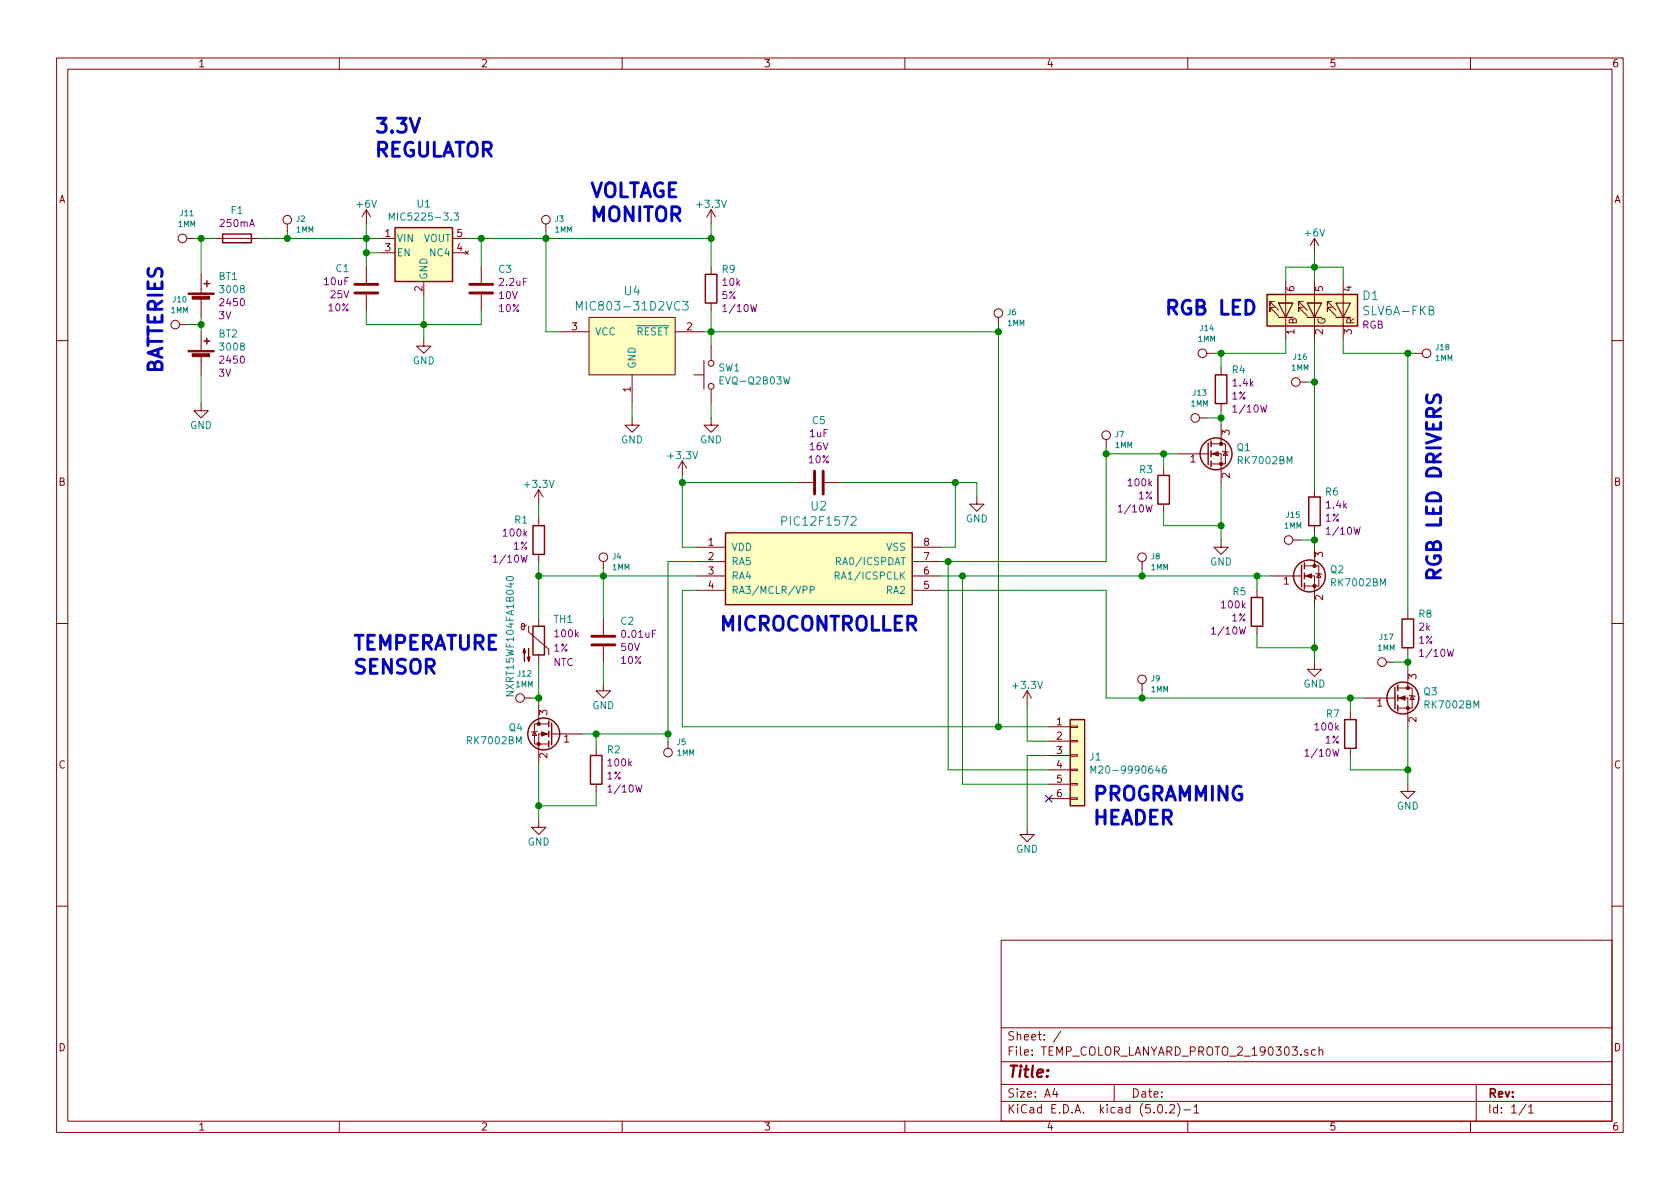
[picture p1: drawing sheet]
<svg xmlns="http://www.w3.org/2000/svg" width="297mm" height="210mm" viewBox="0 0 297 210" stroke-linecap="round" stroke-linejoin="round" font-family="sans-serif">
<g fill="none" stroke="#840000" stroke-width=".18">
<path d="M10 10.3h277v189.9h-277zM12 12.2h273v186.1h-273zM60 10.3v1.9M110 10.3v1.9M160 10.3v1.9M210 10.3v1.9M260 10.3v1.9M50.8 39.6v1.3M64.8 37.1l-.8 1.2M64.8 37.1v2.5M64.8 37.1l.7 1.2M96.5 39.6v1.3"/>
<path d="M125.7 37.1l-.7 1.2M125.7 37.1v2.5M125.7 37.1l.8 1.2M31.7 57.4h1.3M33 42.2h1.3M35.6 48.5v3.3M35.6 52.8v3.3M35.6 58.7v3.3M38.1 42.2h7.6M64.8 47.2v2.8M64.8 52.1v2.8M67.3 42.2h2.5"/>
<path d="M67.3 44.7h2.5M74.9 59.9v1.3h1.3l-1.3 1.3-1.2-1.3h1.2M74.9 49.8v2.5M80 42.2h2.5M80 44.7h2.5M82.2 44.4l.7 .6M82.9 44.4l-.7 .6M85.1 47.2v2.8M85.1 52.1v2.8M99.1 58.7h5M104.1 56.1h15.3v10.2h-15.3zM119.4 58.7h5.1"/>
<path d="M125.7 47.2v1.3M125.7 53.6v1.3M176.5 56.1v1.3M225.3 54.4h-.8v.7v-.7l1.6 1.5M225.3 53.3h-.8v.8v-.8l1.6 1.6M226.1 53.6h2.5zM226.1 53.6h.1M226.1 56.1h2.5M227.3 49.8v10.1M230.4 54.4h-.8v.7v-.7l1.5 1.5M230.4 53.3h-.8v.8v-.8l1.5 1.6M231.1 53.6h2.6z"/>
<path d="M231.1 53.6h.1M231.1 56.1h2.6M232.4 42.2l-.8 1.2M232.4 42.2v2.5M232.4 49.8v10.1M232.4 42.2l.8 1.2M235.5 54.4h-.8v.7v-.7l1.5 1.5M235.5 53.3h-.8v.8v-.8l1.5 1.6M236.2 56.1h2.6M237.5 49.8v10.1M10 60.2h2M35.6 71.4v1.2h1.2l-1.2 1.3-1.3-1.3h1.3"/>
<path d="M35.6 63v3.3M111.8 73.9v1.3h1.2l-1.2 1.2-1.3-1.2h1.3M111.8 66.3v5.1M122.7 66.3h1.8M124.5 63.7v5.1M125.7 73.9v1.3h1.3l-1.3 1.2-1.2-1.2h1.2M125.7 61.2v2.5M125.7 68.8v2.6M195.6 77.7v1.3M212.1 73.9h1.3M213.4 62.5h1.2M214.1 78.5h1.8"/>
<path d="M215.9 78.5h.8v3.5h-2.6M215.9 65v1.3M215.9 71.4v1.2M215.9 75.2v3.3M216.2 79.8l.1 .1h.7l.2 .1M216.7 79.9l.3 .6h-.7zM229.9 67.6h1.2M250.2 62.5h1.3M285 60.2h2M95.2 86.6l-.7 1.3M95.2 86.6v2.5M95.2 91.7v1.3"/>
<path d="M95.2 98v1.3M95.2 86.6l.8 1.3M106.7 99.3v1.3M120.6 81.5l-.7 1.3M120.6 81.5v2.6M120.6 81.5l.8 1.3M123.2 96.8h5.1M123.2 99.3h5.1M141 85.3h2.8M145.8 85.3h2.8M161.3 96.8h5.1M161.3 99.3h5.1"/>
<path d="M172.7 87.9v1.2h1.3l-1.3 1.3-1.3-1.3h1.3M201.9 99.3v1.3M205.7 82.8v1.3M205.7 89.1v1.3M208.3 80.3h5.3M214.1 80.3h1.8v5M215.9 95.5v1.3h1.3l-1.3 1.2-1.3-1.2h1.3M228.6 95.5h1.3M232.4 86.6v1.3M232.4 93v1.2M232.4 96.8v3.3M10 110.3h2"/>
<path d="M93.1 110.5l-.3 .2-.3 .1-.3-.2v-.2l.3-.2 .2 .2v.8l-.2 .2-.3-.2v-.2l-.1-.1M93.5 110.7v1.1l3.5 3v1M95.2 109.5v1.2M95.2 115.8v1.3M106.7 109.5v2.8M106.7 114.3v2.8M123.2 101.8h5.1M123.2 104.4h5.1M161.3 101.8h5.1M161.3 104.4h5.1M222.2 104.4v1.3M222.2 110.7v1.3"/>
<path d="M224.8 101.8h5.3M230.6 101.8h1.8v5.1M230.6 100.1h1.8M232.4 117.1v1.3h1.3l-1.3 1.2-1.3-1.2h1.3M232.4 100.1h.8v3.5h-2.6M232.7 101.3l.1 .2h.8l.1 .1M233.2 101.5l.4 .6h-.8zM245.1 117.1h1.3M248.9 108.2v1.3M248.9 114.5v1.3M248.9 118.4v3.3M285 110.3h2"/>
<path d="M92.7 123.4h1.3M94.5 129.4l.4 .6h-.8zM95 129.3l-.1 .1h-.8l-.1 .1M95.2 128h-.7v3.6h2.5M95.2 124.7v3.3M95.2 128h1.8M97 129.8h-1.8v5.1M97.5 129.8h5.4M105.4 132.3v1.3M105.4 138.7v1.2M106.7 120.9v1.3h1.2l-1.2 1.2-1.3-1.2h1.3M118.1 131.1v1.2"/>
<path d="M181.6 122.2l-.8 1.2M181.6 122.2v2.5M181.6 122.2l.8 1.2M185.4 128.5h3.8M185.4 131.1h3.8M185.4 133.6h3.8M185.4 136.1h3.8M185.4 138.7h3.8M189.2 138.6h1.3v.2h-1.3zM189.2 136h1.3v.3h-1.3zM189.2 133.5h1.3v.2h-1.3zM189.2 130.9h1.3v.3h-1.3z"/>
<path d="M189.2 128.4h1.3v.2h-1.3zM201.9 120.9v1.3M238.8 126v1.2M238.8 132.3v1.3M241.3 123.4h5.3M247.1 123.4h1.8v5.1M247.1 121.7h1.8M248.9 138.7v1.2h1.3l-1.3 1.3-1.3-1.3h1.3M248.9 121.7h.8v3.5h-2.6M249.2 122.9l.1 .2h.8l.1 .1M249.7 123.1l.4 .6h-.8zM95.2 145v1.3h1.3l-1.3 1.3-1.2-1.3h1.2"/>
<path d="M181.6 146.3v1.3h1.3l-1.3 1.2-1.3-1.2h1.3M185.4 141.2h3.8M189.2 141.1h1.3v.2h-1.3zM10 160.2h2M177 166.3h108v32h-108zM285 160.2h2M60 198.3v1.9M110 198.3v1.9M160 198.3v1.9M177 194.8h108M177 191.8h108M177 187.8h108"/>
<path d="M177 181.8h108M186.5 192.5l-.4 1h1M186.8 193v1M187.6 182.3l-1.3 2M197 191.8v3M204.8 195.5l.4-.2a.94 .94 0 0 1 0 1.5 .79 .79 0 0 1-.4-1.3zM206.2 196.7v.1M206.8 195.5l.2-.2h.4l.2 .2 .1 .3-.1 .2-.8 .8h.9M208.2 195.1a1.71 1.71 0 0 1 0 2.3M209.3 196.3h1.2M210 198.3v1.9M211.1 195.8l.4-.5v1.5"/>
<path d="M211.1 196.8h.9M232.6 185.7l-.4-.1-.3 .3 .1 .6 .2 .1 .4-.1M233.2 185.7h.1a.37 .37 0 0 1 .6 .1v.8M233.2 185.1v1.5M260 198.3v1.9M261 191.8v6.5M269.8 195.2l-1.2 2M270.3 195.8l.4-.5v1.5M270.3 196.8h.8"/>
<circle cx="50.8" cy="38.9" r=".76"/>
<circle cx="96.5" cy="38.9" r=".76"/>
<circle cx="31" cy="57.4" r=".76"/>
<circle cx="32.3" cy="42.2" r=".76"/>
<circle cx="176.5" cy="55.4" r=".76"/>
<circle cx="125.7" cy="68.3" r=".51"/>
<circle cx="125.7" cy="64.3" r=".51"/>
<circle cx="195.6" cy="77" r=".76"/>
<circle cx="211.3" cy="73.9" r=".76"/>
<circle cx="212.6" cy="62.5" r=".76"/>
<circle cx="229.1" cy="67.6" r=".76"/>
<circle cx="252.2" cy="62.5" r=".76"/>
<circle cx="106.7" cy="98.5" r=".76"/>
<circle cx="201.9" cy="98.5" r=".76"/>
<circle cx="227.8" cy="95.5" r=".76"/>
<circle cx="244.3" cy="117.1" r=".76"/>
<circle cx="91.9" cy="123.4" r=".76"/>
<circle cx="118.1" cy="133.1" r=".76"/>
<circle cx="201.9" cy="120.1" r=".76"/>
</g>
<path d="M184.8 140.6l1.2 1.2M186 140.6l-1.2 1.2" fill="none" stroke="#000084" stroke-width=".18"/>
<g fill="none" stroke="#008400" stroke-width=".18">
<path d="M64.8 39.6v7.6M125.7 39.6v7.6M33 57.4h2.6M34.3 42.2h3.8M35.6 42.2v6.3M35.6 56.1v2.6M45.7 42.2h21.6M50.8 40.9v1.3M64.8 54.9v2.5h20.3v-2.5M64.8 44.7h2.5M74.9 52.3v7.6M82.5 42.2h43.2"/>
<path d="M85.1 42.2v5M96.5 40.9v17.8h2.6M124.5 58.7h52M125.7 54.9v6.3M176.5 57.4v71.1M227.3 49.8v-2.6h10.2v2.6M227.3 59.9v2.6h-12.7M232.4 44.7v5.1M232.4 59.9v26.7M237.5 59.9v2.6h12.7M35.6 66.3v5.1M111.8 71.4v2.5"/>
<path d="M125.7 71.4v2.5M195.6 79v20.3h-29.2M213.4 73.9h2.5M215.9 62.5v2.5M215.9 72.6v2.6M231.1 67.6h1.3M248.9 62.5v45.7M95.2 89.1v2.6M95.2 99.3v10.2M120.6 84.1v12.7h2.6M120.6 85.3h20.4M123.2 99.3h-5.1v31.8"/>
<path d="M148.6 85.3h24.1v2.6M167.6 99.3v36.8h17.8M168.9 85.3v11.5h-2.5M195.6 80.3h12.7M205.7 80.3v2.5M205.7 90.4v2.6h10.2M215.9 85.3v10.2M229.9 95.5h2.5M232.4 94.2v2.6M95.2 101.8h28M95.2 117.1v7.6M106.7 100.6v8.9"/>
<path d="M106.7 117.1v3.8M123.2 104.4h-2.6v24.1h64.8M166.4 104.4h29.2v19h45.7M166.4 101.8h58.4M170.2 101.8v36.9h15.2M201.9 100.6v1.2M222.2 101.8v2.6M222.2 112v2.5h10.2M232.4 106.9v10.2M246.4 117.1h2.5M248.9 115.8v2.6M94 123.4h1.2"/>
<path d="M95.2 134.9v10.1M102.9 129.8h15.2M105.4 139.9v2.6h-10.2M105.4 129.8v2.5M181.6 124.7v6.4h3.8M185.4 133.6h-3.8v12.7M201.9 122.2v1.2M238.8 123.4v2.6M238.8 133.6v2.5h10.1M248.9 128.5v10.2"/>
</g>
<g fill="#008400" stroke="#008400" stroke-width=".25">
<circle cx="232.4" cy="114.5" r=".51"/>
<circle cx="248.9" cy="136.1" r=".51"/>
<circle cx="215.9" cy="93" r=".51"/>
<circle cx="64.8" cy="44.7" r=".51"/>
<circle cx="74.9" cy="57.4" r=".51"/>
<circle cx="64.8" cy="42.2" r=".51"/>
<circle cx="85.1" cy="42.2" r=".51"/>
<circle cx="168.9" cy="85.3" r=".51"/>
<circle cx="120.7" cy="85.3" r=".51"/>
<circle cx="232.4" cy="47.2" r=".51"/>
<circle cx="205.7" cy="80.3" r=".51"/>
<circle cx="222.3" cy="101.8" r=".51"/>
<circle cx="238.8" cy="123.4" r=".51"/>
<circle cx="167.6" cy="99.3" r=".51"/>
<circle cx="170.2" cy="101.8" r=".51"/>
<circle cx="125.7" cy="42.2" r=".51"/>
<circle cx="176.5" cy="128.5" r=".51"/>
<circle cx="125.7" cy="58.7" r=".51"/>
<circle cx="95.3" cy="101.8" r=".51"/>
<circle cx="105.4" cy="129.8" r=".51"/>
<circle cx="106.7" cy="101.8" r=".51"/>
<circle cx="95.3" cy="142.5" r=".51"/>
<circle cx="50.8" cy="42.2" r=".51"/>
<circle cx="96.5" cy="42.2" r=".51"/>
<circle cx="176.5" cy="58.7" r=".51"/>
<circle cx="118.1" cy="129.8" r=".51"/>
<circle cx="201.9" cy="123.4" r=".51"/>
<circle cx="201.9" cy="101.8" r=".51"/>
<circle cx="195.6" cy="80.3" r=".51"/>
<circle cx="35.6" cy="42.2" r=".51"/>
<circle cx="35.6" cy="57.4" r=".51"/>
<circle cx="95.3" cy="123.4" r=".51"/>
<circle cx="248.9" cy="62.5" r=".51"/>
<circle cx="232.4" cy="67.6" r=".51"/>
<circle cx="215.9" cy="62.5" r=".51"/>
<circle cx="215.9" cy="73.9" r=".51"/>
<circle cx="232.4" cy="95.5" r=".51"/>
<circle cx="248.9" cy="117.1" r=".51"/>
</g>
<path d="M252.3 69.8l-.1 1a.61 .61 0 0 0 .6 .5 .61 .61 0 0 0 .6-.5 .95 .95 0 0 1 .6-1 .64 .64 0 0 1 .7 .5l-.1 .9" fill="none" stroke="#0000c2" stroke-width=".51"/>
<g fill="#840000" stroke="#840000" stroke-width=".18">
<path d="M33.3 51.8h4.5v.3h-4.5z"/>
<path d="M34 52.4h3v.5h-3z"/>
<path d="M33.3 62h4.5v.2h-4.5z"/>
<path d="M34 62.6h3v.5h-3z"/>
<path d="M214.4 80.3l1-.4v.7z"/>
<path d="M230.9 101.8l1-.3v.7z"/>
<path d="M247.4 123.4l1-.3v.7z"/>
<path d="M95.8 129.4l1 .4-1 .4z"/>
<path d="M92.7 114.7l.3 .7h-.5l.2-.7v2.3z"/>
<path d="M93.5 114.7v2.3l-.3-.8h.5l-.2 .8z"/>
<circle cx="215.9" cy="82" r=".28"/>
<circle cx="215.9" cy="78.5" r=".28"/>
<circle cx="232.4" cy="103.6" r=".28"/>
<circle cx="232.4" cy="100.1" r=".28"/>
<circle cx="248.9" cy="125.2" r=".28"/>
<circle cx="248.9" cy="121.7" r=".28"/>
<circle cx="95.2" cy="131.6" r=".28"/>
<circle cx="95.2" cy="128" r=".28"/>
</g>
<g fill="none" stroke="#840000" stroke-width=".25">
<path d="M36.1 50.2h1M36.6 49.7v1M36.6 59.8v1M39.4 41.4h5v1.5h-5zM69.8 40.3h10.2v9.5h-10.2zM124.7 48.5h2v5.1h-2zM224 52.1h16v5.6h-16zM36.1 60.3h1M213.6 78.4v3.8M214.1 78v1M214.1 79.8v1M214.9 66.3h2v5.1h-2z"/>
<path d="M94.2 93h2.1v5h-2.1zM128.3 94.2h33v12.7h-33zM204.7 84.1h2.1v5h-2.1zM214.1 81.5v1M230.1 99.9v3.9M230.6 99.6v1M231.4 87.9h2v5.1h-2zM94.2 110.7h2.1v5.1h-2.1zM221.2 105.7h2.1v5h-2.1zM230.6 101.3v1.1M230.6 103.1v1M247.9 109.5h2v5h-2z"/>
<path d="M97 127.5v1M97 129.3v1M97 131.1v1M97.5 127.9v3.8M104.4 133.6h2v5.1h-2zM189.2 127.2h2.6v15.3h-2.6zM237.7 127.2h2.1v5.1h-2.1zM246.6 121.5v3.8M247.1 121.2v1M247.1 122.9v1M247.1 124.7v1"/>
<circle cx="215" cy="80.3" r="2.82"/>
<circle cx="231.5" cy="101.8" r="2.82"/>
<circle cx="96.1" cy="129.8" r="2.82"/>
<circle cx="248" cy="123.4" r="2.82"/>
</g>
<g fill="#ffffc2" stroke="#ffffc2" stroke-width=".18">
<path d="M69.8 40.3h10.2v9.5h-10.2z"/>
<path d="M104.1 56.1h15.3v10.2h-15.3z"/>
<path d="M128.3 94.2h33v12.7h-33z"/>
<path d="M224 52.1h16v5.6h-16z"/>
<path d="M189.2 127.2h2.6v15.3h-2.6z"/>
</g>
<g fill="none" stroke="#008484" stroke-width=".18">
<path d="M68.8 38.9v-1.2l.5 .9 .4-.9v1.2M80.3 37.7h.8l-.5 .4 .4 .2v.5l-.2 .1-.5-.1M101.9 54.8v-1.5l.5 1.1 .5-1.1v1.5M120.7 53.3h1l-.5 .6 .4 .1v.7l-.2 .1h-.5l-.2-.1M252.7 54.9h.5l.2-.2 .1-.3-.3-.3h-.5v1.6h.5l.3-.3a.41 .41 0 0 0-.3-.5M138.2 92.1h.8l.1-.2-.1-.4-.2-.1h-.6v1.5M147.9 99.3l.6-.1 .1-.2v-.3l-.2-.1h-.5v1.3M89.6 102.1a.83 .83 0 0 1 1.2 .2 .69 .69 0 0 1-.7 .4 .69 .69 0 0 1-.6-.4zM143.3 104.3h.6l.1-.2-.1-.3-.2-.1h-.4v1.2M147.7 101.8l.6-.1v-.4l-.1-.2h-.5v1.3M148 101.8l.4 .6M89.5 122.3h1.3l-1.3 .8h1.3"/>
<path d="M192.9 136.7v-1.2l.4 .9 .4-.9v1.2M206.1 135.5h-.2a.79 .79 0 0 0-.1 1.2h.3l.1-.5-.2-.3h-.2l-.3 .3"/>
</g>
<path d="M62.7 50.3h4.1M62.7 51.8h4.1M83.1 50.3h4M83.1 51.8h4M144 83.3v4.1M145.5 83.3v4.1M104.6 114h4.1M104.6 112.5h4.1" fill="none" stroke="#840000" stroke-width=".51"/>
<path d="M226.1 53.6h2.5l-1.3 2.5zM226.1 56.1h2.5M231.1 53.6h2.6l-1.3 2.5zM231.1 56.1h2.6M236.2 53.6h2.6l-1.3 2.5zM236.2 56.1h2.6" fill="none" stroke="#840000" stroke-width=".2"/>
<g font-size="3.5" fill="#0000c2">
<text x="66" y="23.5">3.3V</text>
<text x="66" y="27.8">REGULATOR</text>
<text x="104.1" y="34.9">VOLTAGE</text>
<text x="104.1" y="39.2">MONITOR</text>
<text x="205.7" y="55.7">RGB LED</text>
<text x="28.8" y="66.3" transform="rotate(-90 28.8 66.3)">BATTERIES</text>
<text x="254.8" y="103.1" transform="rotate(-90 254.8 103.1)">RGB LED DRIVERS</text>
<text x="127" y="111.6">MICROCONTROLLER</text>
<text x="62.2" y="115">TEMPERATURE</text>
<text x="62.2" y="119.2">SENSOR</text>
<text x="193" y="141.6">PROGRAMMING</text>
<text x="193" y="145.9">HEADER</text>
</g>
<text font-size="2.8" fill="#840000" x="178" y="190.5">Title:</text>
<g font-size="2.1" fill="#008484">
<text x="110.4" y="52.2">U4</text>
<text x="241" y="53.1">D1</text>
<text x="103.1" y="54.9">MIC803-31D2VC3</text>
<text x="241.4" y="55.7">SLV6A-FKB</text>
<text x="138.8" y="93">PIC12F1572</text>
<text x="143.4" y="90.3">U2</text>
</g>
<g font-size="2.1" fill="#840000">
<text x="178" y="184">Sheet: /</text>
<text x="178" y="186.7">File: TEMP_COLOR_LANYARD_PROTO_2_190303.sch</text>
<text x="178" y="196.9">KiCad E.D.A. kicad (5.0.2)-1</text>
<text x="178" y="194.1">Size: A4</text>
<text x="200" y="194.1">Date:</text>
<text x="263" y="194.1">Rev:</text>
<text x="263" y="196.9">Id: 1/1</text>
</g>
<g font-size="1.8" fill="#840000">
<text x="35" y="11.9">1</text>
<text x="85" y="11.9">2</text>
<text x="135" y="11.9">3</text>
<text x="185" y="11.9">4</text>
<text x="235" y="11.9">5</text>
<text x="285" y="11.9">6</text>
<text x="10.4" y="35.9">A</text>
<text x="285.4" y="35.9">A</text>
<text x="68.1" y="41.9">1</text>
<text x="80.8" y="41.9">5</text>
<text x="68.1" y="44.4">3</text>
<text x="80.8" y="44.4">4</text>
<text x="74.7" y="51.5" transform="rotate(-90 74.7 51.5)">2</text>
<text x="228.9" y="51.5" transform="rotate(-90 228.9 51.5)">6</text>
<text x="233.9" y="51.5" transform="rotate(-90 233.9 51.5)">5</text>
<text x="239" y="51.5" transform="rotate(-90 239 51.5)">4</text>
<text x="101.1" y="58.4">3</text>
<text x="121.4" y="58.4">2</text>
<text x="228.9" y="59.2" transform="rotate(-90 228.9 59.2)">1</text>
<text x="229.3" y="57.4" transform="rotate(-90 229.3 57.4)">B</text>
<text x="233.9" y="59.2" transform="rotate(-90 233.9 59.2)">2</text>
<text x="234.4" y="57.4" transform="rotate(-90 234.4 57.4)">G</text>
<text x="239" y="59.2" transform="rotate(-90 239 59.2)">3</text>
<text x="239.4" y="57.4" transform="rotate(-90 239.4 57.4)">R</text>
<text x="111.5" y="69.3" transform="rotate(-90 111.5 69.3)">1</text>
<text x="217.4" y="76.9" transform="rotate(-90 217.4 76.9)">3</text>
<text x="210.5" y="81.8">1</text>
<text x="10.4" y="85.9">B</text>
<text x="217.4" y="84.6" transform="rotate(-90 217.4 84.6)">2</text>
<text x="285.4" y="85.9">B</text>
<text x="125.2" y="96.5">1</text>
<text x="125.2" y="99.1">2</text>
<text x="125.2" y="101.6">3</text>
<text x="163.3" y="101.6">6</text>
<text x="163.3" y="99.1">7</text>
<text x="163.3" y="96.5">8</text>
<text x="233.9" y="98.5" transform="rotate(-90 233.9 98.5)">3</text>
<text x="125.2" y="104.1">4</text>
<text x="163.3" y="104.1">5</text>
<text x="227" y="103.4">1</text>
<text x="233.9" y="106.1" transform="rotate(-90 233.9 106.1)">2</text>
<text x="243.5" y="125">1</text>
<text x="250.4" y="120.1" transform="rotate(-90 250.4 120.1)">3</text>
<text x="96.8" y="126.5" transform="rotate(-90 96.8 126.5)">3</text>
<text x="99.7" y="131.3">1</text>
<text x="186.8" y="128.3">1</text>
<text x="186.8" y="130.8">2</text>
<text x="250.4" y="127.7" transform="rotate(-90 250.4 127.7)">2</text>
<text x="10.4" y="135.9">C</text>
<text x="96.8" y="134.1" transform="rotate(-90 96.8 134.1)">2</text>
<text x="186.8" y="133.3">3</text>
<text x="186.8" y="135.9">4</text>
<text x="285.4" y="135.9">C</text>
<text x="186.8" y="138.4">5</text>
<text x="186.8" y="141">6</text>
<text x="10.4" y="185.9">D</text>
<text x="285.4" y="185.9">D</text>
<text x="35" y="199.9">1</text>
<text x="85" y="199.9">2</text>
<text x="135" y="199.9">3</text>
<text x="185" y="199.9">4</text>
<text x="235" y="199.9">5</text>
<text x="285" y="199.9">6</text>
</g>
<g font-size="1.8" fill="#840084">
<text x="39" y="40.2">250mA</text>
<text x="57.4" y="50.4">10uF</text>
<text x="58.5" y="52.8">25V</text>
<text x="88.3" y="52.9">10V</text>
<text x="88.4" y="50.6">2.2uF</text>
<text x="127.6" y="52.9">5%</text>
<text x="127.8" y="50.6">10k</text>
<text x="38.7" y="56.5">3V</text>
<text x="39.1" y="54.1">2450</text>
<text x="58.1" y="55.1">10%</text>
<text x="88.3" y="55.2">10%</text>
<text x="128.2" y="55.2">1/10W</text>
<text x="240.8" y="58.1">RGB</text>
<text x="39.1" y="64.3">2450</text>
<text x="38.7" y="66.6">3V</text>
<text x="217.8" y="70.7">1%</text>
<text x="218.1" y="68.3">1.4k</text>
<text x="143.2" y="77.3">1uF</text>
<text x="218.4" y="73">1/10W</text>
<text x="143" y="81.9">10%</text>
<text x="143.2" y="79.6">16V</text>
<text x="199.6" y="86">100k</text>
<text x="201.3" y="88.3">1%</text>
<text x="234.6" y="89.9">1.4k</text>
<text x="89.1" y="94.9">100k</text>
<text x="198.1" y="90.6">1/10W</text>
<text x="234.3" y="92.2">1%</text>
<text x="234.9" y="94.6">1/10W</text>
<text x="87.7" y="99.5">1/10W</text>
<text x="90.8" y="97.2">1%</text>
<text x="216.1" y="107.6">100k</text>
<text x="98.2" y="112.7">100k</text>
<text x="110.1" y="112.8">0.01uF</text>
<text x="214.7" y="112.2">1/10W</text>
<text x="217.8" y="109.9">1%</text>
<text x="250.8" y="113.8">1%</text>
<text x="250.9" y="111.5">2k</text>
<text x="97.8" y="117.8">NTC</text>
<text x="97.9" y="115.2">1%</text>
<text x="109.9" y="115.1">50V</text>
<text x="109.9" y="117.4">10%</text>
<text x="251.4" y="116.1">1/10W</text>
<text x="232.6" y="129.2">100k</text>
<text x="234.3" y="131.5">1%</text>
<text x="107.3" y="137.8">1%</text>
<text x="107.6" y="135.5">100k</text>
<text x="231.2" y="133.8">1/10W</text>
<text x="107.9" y="140.2">1/10W</text>
</g>
<g font-size="1.8" fill="#008484">
<text x="40.9" y="37.8">F1</text>
<text x="63.2" y="36.7">+6V</text>
<text x="69.8" y="39">MIC5225-3.3</text>
<text x="73.8" y="36.7">U1</text>
<text x="123.4" y="36.7">+3.3V</text>
<text x="230.8" y="41.8">+6V</text>
<text x="70.1" y="42.8">VIN</text>
<text x="70.1" y="45.3">EN</text>
<text x="74.9" y="42.8">VOUT</text>
<text x="76.2" y="45.3">NC4</text>
<text x="38.7" y="49.5">BT1</text>
<text x="39.1" y="51.8">3008</text>
<text x="59.4" y="48.1">C1</text>
<text x="75.6" y="49.5" transform="rotate(-90 75.6 49.5)">GND</text>
<text x="88.2" y="48.3">C3</text>
<text x="127.7" y="48.3">R9</text>
<text x="38.7" y="59.7">BT2</text>
<text x="105.2" y="59.3">VCC</text>
<text x="112.5" y="59.3">RESET</text>
<text x="39.1" y="62">3008</text>
<text x="73" y="64.4">GND</text>
<text x="112.4" y="65.3" transform="rotate(-90 112.4 65.3)">GND</text>
<text x="127.1" y="65.7">SW1</text>
<text x="127.6" y="68">EVQ-Q2B03W</text>
<text x="217.9" y="66">R4</text>
<text x="33.6" y="75.9">GND</text>
<text x="143.7" y="75">C5</text>
<text x="109.8" y="78.4">GND</text>
<text x="118.3" y="81.2">+3.3V</text>
<text x="123.8" y="78.4">GND</text>
<text x="201.5" y="83.7">R3</text>
<text x="218.7" y="79.8">Q1</text>
<text x="219.1" y="82.1">RK7002BM</text>
<text x="92.9" y="86.3">+3.3V</text>
<text x="234.4" y="87.6">R6</text>
<text x="91" y="92.6">R1</text>
<text x="170.8" y="92.4">GND</text>
<text x="129.3" y="97.4">VDD</text>
<text x="129.3" y="99.9">RA5</text>
<text x="148.5" y="99.9">RA0/ICSPDAT</text>
<text x="156.7" y="97.4">VSS</text>
<text x="213.9" y="100">GND</text>
<text x="235.3" y="101.4">Q2</text>
<text x="129.3" y="102.5">RA4</text>
<text x="129.3" y="105">RA3/MCLR/VPP</text>
<text x="148.5" y="102.5">RA1/ICSPCLK</text>
<text x="156.7" y="105">RA2</text>
<text x="218" y="105.3">R5</text>
<text x="235.6" y="103.7">RK7002BM</text>
<text x="97.9" y="110.2">TH1</text>
<text x="109.8" y="110.5">C2</text>
<text x="250.9" y="109.2">R8</text>
<text x="90.9" y="122.5" transform="rotate(-90 90.9 122.5)">NXRT15WF104FA1B040</text>
<text x="104.7" y="125.4">GND</text>
<text x="179.3" y="121.8">+3.3V</text>
<text x="230.5" y="121.6">GND</text>
<text x="251.8" y="123">Q3</text>
<text x="252.1" y="125.3">RK7002BM</text>
<text x="82.8" y="131.6">RK7002BM</text>
<text x="90" y="129.3">Q4</text>
<text x="234.5" y="126.9">R7</text>
<text x="107.4" y="133.2">R2</text>
<text x="192.7" y="134.5">J1</text>
<text x="194.1" y="136.8">M20-9990646</text>
<text x="247" y="143.2">GND</text>
<text x="93.3" y="149.5">GND</text>
<text x="179.7" y="150.8">GND</text>
</g>
<g font-size="1.4" fill="#008484">
<text x="31.5" y="40.1">1MM</text>
<text x="31.9" y="38.2">J11</text>
<text x="52.4" y="39.2">J2</text>
<text x="52.4" y="41.1">1MM</text>
<text x="98.1" y="39.2">J3</text>
<text x="98.1" y="41.1">1MM</text>
<text x="30.6" y="53.5">J10</text>
<text x="30.3" y="55.4">1MM</text>
<text x="178.2" y="55.7">J6</text>
<text x="178.2" y="57.6">1MM</text>
<text x="212.2" y="58.5">J14</text>
<text x="211.9" y="60.4">1MM</text>
<text x="228.4" y="65.5">1MM</text>
<text x="228.8" y="63.6">J16</text>
<text x="253.8" y="63.8">1MM</text>
<text x="253.9" y="61.9">J18</text>
<text x="210.6" y="71.9">1MM</text>
<text x="211" y="70">J13</text>
<text x="197.2" y="77.3">J7</text>
<text x="197.2" y="79.2">1MM</text>
<text x="227.1" y="93.5">1MM</text>
<text x="227.5" y="91.6">J15</text>
<text x="108.3" y="98.9">J4</text>
<text x="108.3" y="100.8">1MM</text>
<text x="203.6" y="98.9">J8</text>
<text x="203.6" y="100.8">1MM</text>
<text x="244" y="113.2">J17</text>
<text x="91.6" y="119.6">J12</text>
<text x="243.6" y="115.1">1MM</text>
<text x="91.2" y="121.5">1MM</text>
<text x="203.6" y="120.5">J9</text>
<text x="203.6" y="122.4">1MM</text>
<text x="119.7" y="131.7">J5</text>
<text x="119.7" y="133.6">1MM</text>
</g>
</svg>
